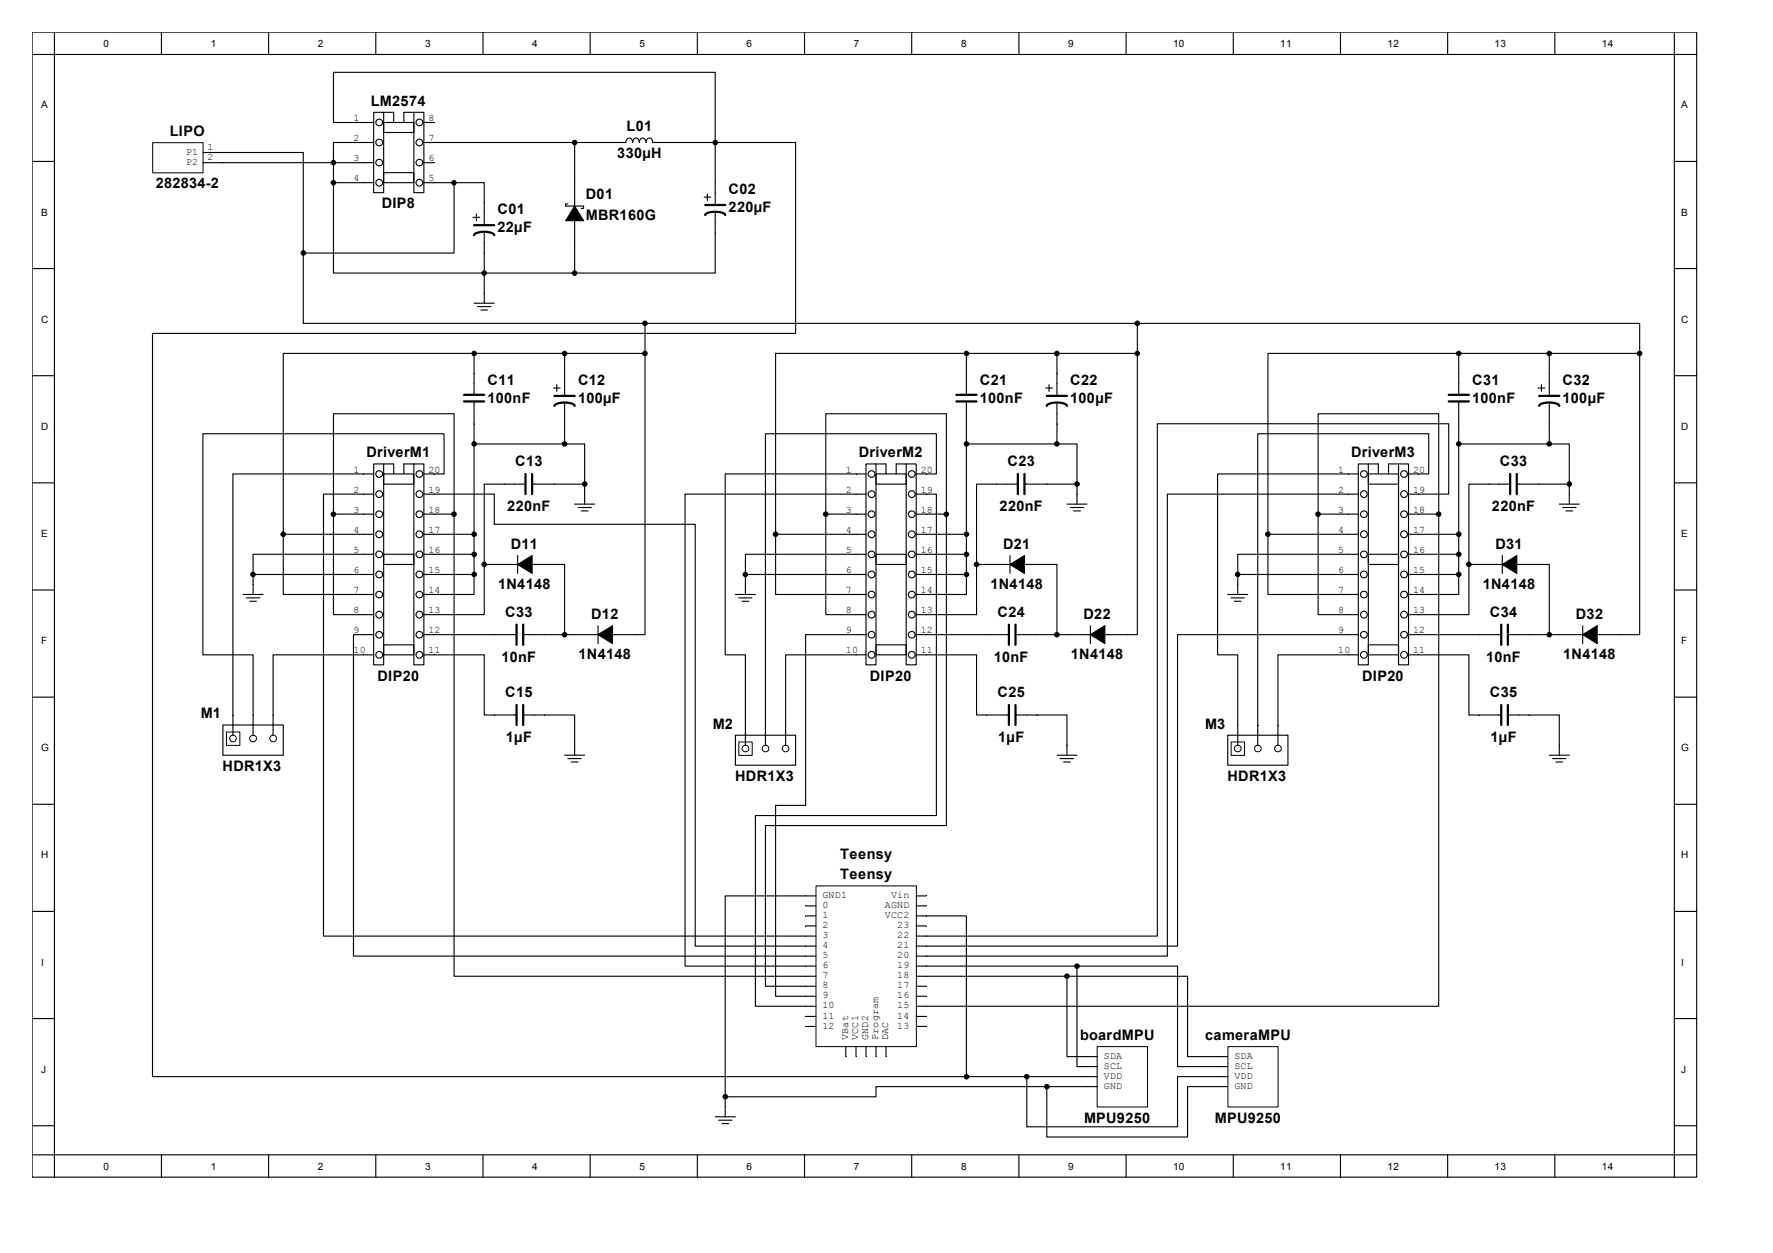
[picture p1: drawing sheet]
<svg xmlns="http://www.w3.org/2000/svg" width="420mm" height="297mm" viewBox="0 0 420 297" stroke-linecap="round" stroke-linejoin="round" font-family="sans-serif">
<g fill="none" stroke="#000" stroke-width=".26">
<path d="M7.6 7.6h394.5v271.5h-394.5zM7.6 12.9h394.5M12.9 7.6v271.5M38.3 7.6v5.3M63.7 7.6v5.3M89.1 7.6v5.3M114.5 7.6v5.3M139.9 7.6v5.3M165.3 7.6v5.3M190.7 7.6v5.3M216.1 7.6v5.3M241.5 7.6v5.3"/>
<path d="M266.9 7.6v5.3M292.3 7.6v5.3M317.7 7.6v5.3M343.1 7.6v5.3M368.5 7.6v5.3M396.8 7.6v271.5M7.6 38.3h5.3M48.1 36.2h23.8v23.8M48.1 38.6h40.4M88.5 26.6h2.4v19.1h-2.4zM88.5 33.8h-9.5v9.5M88.5 29h-9.5v-11.9h90.5v16.7"/>
<path d="M90.9 29h7.2v2.4h-7.2zM90.9 26.6h2.4v2.4M98.1 26.6h2.3v19.1h-2.3zM98.1 26.6h-2.4v2.4M100.4 33.8h47.9a.83 .83 0 0 1 .8-1.1 .83 .83 0 0 1 .8 1.1 .82 .82 0 0 1 .8-1.1 .82 .82 0 0 1 .8 1.1 .83 .83 0 0 1 .8-1.1 .83 .83 0 0 1 .8 1.1 .82 .82 0 0 1 .8-1.1 .82 .82 0 0 1 .8 1.1h14.8M100.4 38.6h2.4M100.4 29h2.4M136.2 33.8v30.9M169.5 33.8h19v45.2h-152.4v176.2h192.9M169.5 33.8v14.8M396.8 38.3h5.3M71.9 60v16.7h81"/>
<path d="M79 43.3v21.4h57.2M79 43.3h9.5M90.9 40.9h7.2v2.4h-7.2zM100.4 43.3h7.2M107.6 43.3h7.2v10.1M107.6 43.3v16.7h-35.7M112.1 51.5h1.6M112.9 50.7v1.6M114.8 54.9v17M134.6 48.3h-.5v.6h4.2v.5h-.6M136.2 48.9l2.1 3.4h-4.2zM166.9 46.7h1.5"/>
<path d="M167.6 46v1.5M169.5 50.2v14.5h-33.3M7.6 63.7h5.3M112.3 71.9h4.8M113.1 72.7h3.2M113.9 73.5h1.6M152.9 76.7h116.6M152.9 76.7v7.1M269.5 76.7h119.1v7.1M269.5 76.7v7.1M396.8 63.7h5.3M7.6 89.1h5.3"/>
<path d="M112.3 83.8h-45.2v42.9M112.3 83.8v9.8M112.3 95.2v41M112.3 83.8h40.6M131.1 92h1.6M131.9 91.2v1.6M133.8 83.8v10.1M133.8 95.4v9.8M152.9 83.8v66.7h-28.9M229 83.8h-45.2v42.9M229 83.8v9.8M229 95.2v41"/>
<path d="M229 83.8h40.5M247.8 92h1.6M248.6 91.2v1.6M250.5 83.8v10.1M250.5 95.4v9.8M269.5 83.8v66.7h-28.8M345.7 83.8h-45.2v42.9M345.7 83.8v9.8M345.7 95.2v41M345.7 83.8h42.9M364.5 92h1.6M365.3 91.2v1.6"/>
<path d="M367.1 83.8v10.1M367.1 95.4v9.8M388.6 83.8v66.7h-31.3M396.8 89.1h5.3M7.6 114.5h5.3M88.5 110h2.4v47.6h-2.4zM88.5 117.1h-11.8v104.8h116.6M88.5 112.4h-33.3v61.9M90.9 112.4h7.2v2.4h-7.2zM90.9 110h2.4v2.4M98.1 110h2.3v47.6h-2.3zM98.1 110h-2.4v2.4"/>
<path d="M100.4 117.1h16.7v7.2h47.6v100h28.6M100.4 112.4h4.8v-9.6h-57.1v52.4h11.9v19.1M112.3 105.2h21.5M124.5 114.8h-9.7v19M126.1 114.8h12.4M133.8 105.2h4.7v9.6M136.2 119.5h4.7M138.5 114.8v4.7M205.2 110h2.4v47.6h-2.4zM205.2 112.4h-33.3v42.8h4.7v21.5M205.2 117.1h-42.9v111.9h31M207.6 112.4h7.1v2.4h-7.1z"/>
<path d="M207.6 110h2.4v2.4M214.7 110h2.4v47.6h-2.4zM214.7 110h-2.3v2.4M217.1 112.4h4.8v-9.6h-40.5v73.9M217.1 117.1h4.8v76.2h-42.9v45.2h14.3M229 105.2h21.5M241.2 114.8h-9.8v19M242.8 114.8h12.4M250.5 105.2h4.7v9.6M252.8 119.5h4.8M255.2 114.8v4.7M321.9 110h2.4v47.6h-2.4z"/>
<path d="M321.9 112.4h-33.4v42.8h4.8v21.5M321.9 117.1h-45.3v109.6h-59.5M324.3 112.4h7.1v2.4h-7.1zM324.3 110h2.3v2.4M331.4 110h2.4v47.6h-2.4zM331.4 110h-2.4v2.4M333.8 112.4h4.8v-9.6h-40.5v73.9M333.8 117.1h9.5v-16.6h-69v121.4h-57.2M345.7 105.2h21.4M357.9 114.8h-9.8v19M359.4 114.8h12.5M367.1 105.2h4.8v9.6"/>
<path d="M369.5 119.5h4.8M371.9 114.8v4.7M396.8 114.5h5.3M7.6 139.9h5.3M60 136.2h28.5M60 136.2v4.7M67.1 126.7v14.2h21.4M67.1 126.7h21.4M79 121.9v23.8h9.5M79 121.9v-23.8h28.6v23.8M79 121.9h9.5M88.5 131.4h-28.5v4.8"/>
<path d="M90.9 131.4h7.2v2.4h-7.2zM100.4 121.9h7.2M100.4 131.4h11.9M100.4 126.7h11.9M100.4 136.2h11.9M107.6 121.9v109.5h85.7M112.3 136.2v4.7h-11.9M114.8 133.8v11.9h-14.4M114.8 133.8h19v16.7M122.7 133.8l3.4-2.1v4.2zM122.7 131.7v4.2M137 120.3h3.2"/>
<path d="M137.7 121.1h1.6M176.6 136.2h28.6M176.6 136.2v4.7M183.8 126.7v14.2h21.4M183.8 126.7h21.4M195.7 121.9v23.8h9.5M195.7 121.9v-23.8h28.6v23.8M195.7 121.9h9.5M205.2 131.4h-28.6v4.8M207.6 131.4h7.1v2.4h-7.1zM217.1 121.9h7.2M217.1 131.4h11.9"/>
<path d="M217.1 126.7h11.9M217.1 136.2h11.9M224.3 121.9v73.8h-42.9v38.1h11.9M229 136.2v4.7h-11.9M231.4 133.8v11.9h-14.3M231.4 133.8h19.1v16.7M239.3 133.8l3.5-2.1v4.2zM239.3 131.7v4.2M253.6 120.3h3.2M254.4 121.1h1.6M293.3 136.2h28.6M293.3 136.2v4.7"/>
<path d="M300.5 126.7v14.2h21.4M300.5 126.7h21.4M312.4 121.9v23.8h9.5M312.4 121.9v-23.8h28.5v23.8M312.4 121.9h9.5M321.9 131.4h-28.6v4.8M324.3 131.4h7.1v2.4h-7.1zM333.8 121.9h7.1M333.8 131.4h11.9M333.8 126.7h11.9M333.8 136.2h11.9M340.9 121.9v116.6h-123.8"/>
<path d="M345.7 136.2v4.7h-11.9M348.1 133.8v11.9h-14.3M348.1 133.8h19v16.7M356 133.8l3.4-2.1v4.2zM356 131.7v4.2M370.3 120.3h3.2M371.1 121.1h1.6M396.8 139.9h5.3M57.6 140.9h4.7M58.4 141.7h3.1M59.2 142.5h1.6M88.5 150.5h-4.7v76.2h109.5"/>
<path d="M88.5 155.2h-23.8v19.1M90.9 152.9h7.2v2.3h-7.2zM100.4 155.2h14.4v14.3h7.6M100.4 150.5h22M141.7 150.5l3.4-2.2v4.3zM141.7 148.3v4.3M174.3 140.9h4.7M175 141.7h3.2M175.8 142.5h1.6M205.2 155.2h-19v21.5M205.2 150.5h-14.3v40.4h-7.1v45.3h9.5M207.6 152.9h7.1v2.3h-7.1z"/>
<path d="M217.1 155.2h14.3v14.3h7.7M217.1 150.5h22M258.4 150.5l3.4-2.2v4.3zM258.4 148.3v4.3M290.9 140.9h4.8M291.7 141.7h3.2M292.5 142.5h1.6M321.9 155.2h-19.1v21.5M321.9 150.5h-42.9v73.8h-61.9M324.3 152.9h7.1v2.3h-7.1zM333.8 155.2h14.3v14.3h7.7M333.8 150.5h22"/>
<path d="M375.1 150.5l3.4-2.2v4.3zM375.1 148.3v4.3M7.6 165.3h5.3M52.8 171.9h14.3v7.1h-14.3zM124 169.5h12.2v9.5M133.8 179h4.7M134.6 179.8h3.1M174.3 174.3h14.2v7.1h-14.2zM240.7 169.5h12.1v9.5M250.5 179h4.7M251.2 179.8h3.2M290.9 174.3h14.3v7.1h-14.3z"/>
<path d="M357.3 169.5h12.2v9.5M367.1 179h4.8M367.9 179.8h3.2M396.8 165.3h5.3M7.6 190.7h5.3M135.4 180.6h1.6M252 180.6h1.6M368.7 180.6h1.6M396.8 190.7h5.3M7.6 216.1h5.3M190.9 214.8h2.4M190.9 217.1h2.4"/>
<path d="M190.9 219.5h2.4M193.3 212.4h-21.4v47.6M217.1 217.1h11.9v38.1M217.1 212.4h2.4M217.1 214.8h2.4M217.1 219.5h2.4M396.8 216.1h5.3M217.1 229h38.1M217.1 231.4h35.7M217.1 233.8h2.4M217.1 236.2h2.4M252.8 231.4v19.1h7.2"/>
<path d="M252.8 231.4h28.6v19.1h9.5M255.2 229v23.9h4.8M255.2 229h23.8v23.9h11.9M7.6 241.5h5.3M190.9 241h2.4M190.9 243.3h2.4M200.4 248.1v2.4M202.8 248.1v2.4M205.2 248.1v2.4M207.6 248.1v2.4M210 248.1v2.4M217.1 241h2.4"/>
<path d="M217.1 243.3h2.4M229 255.2h31M243.3 255.2v11.9h35.7v-11.9h11.9M248.1 257.6v11.9h33.3v-11.9h9.5M248.1 257.6h-40.5v2.4h-35.7M248.1 257.6h11.9M396.8 241.5h5.3M7.6 266.9h5.3M7.6 273.8h394.5M38.3 273.8v5.3M63.7 273.8v5.3M89.1 273.8v5.3"/>
<path d="M114.5 273.8v5.3M139.9 273.8v5.3M165.3 273.8v5.3M169.5 264.8h4.8M170.3 265.6h3.2M171.1 266.4h1.6M171.9 260v4.8M190.7 273.8v5.3M216.1 273.8v5.3M241.5 273.8v5.3M266.9 273.8v5.3M292.3 273.8v5.3"/>
<path d="M317.7 273.8v5.3M343.1 273.8v5.3M368.5 273.8v5.3M396.8 266.9h5.3"/>
<circle cx="79" cy="38.5" r=".53"/>
<circle cx="89.9" cy="33.8" r=".8"/>
<circle cx="89.9" cy="38.6" r=".79"/>
<circle cx="89.9" cy="29" r=".79"/>
<circle cx="99.4" cy="33.8" r=".8"/>
<circle cx="99.4" cy="29" r=".79"/>
<circle cx="99.4" cy="38.6" r=".79"/>
<circle cx="136.2" cy="33.8" r=".53"/>
<circle cx="169.5" cy="33.8" r=".54"/>
<circle cx="71.9" cy="60" r=".54"/>
<circle cx="79" cy="43.3" r=".53"/>
<circle cx="89.9" cy="43.3" r=".8"/>
<circle cx="99.4" cy="43.3" r=".8"/>
<circle cx="107.6" cy="43.3" r=".53"/>
<circle cx="114.7" cy="64.7" r=".52"/>
<circle cx="136.2" cy="64.7" r=".52"/>
<circle cx="152.8" cy="76.6" r=".53"/>
<circle cx="269.5" cy="76.6" r=".53"/>
<circle cx="112.4" cy="83.8" r=".53"/>
<circle cx="133.8" cy="83.8" r=".52"/>
<circle cx="152.8" cy="83.8" r=".52"/>
<circle cx="229" cy="83.8" r=".53"/>
<circle cx="250.5" cy="83.8" r=".52"/>
<circle cx="269.5" cy="83.8" r=".52"/>
<circle cx="345.7" cy="83.8" r=".53"/>
<circle cx="367.1" cy="83.8" r=".52"/>
<circle cx="388.6" cy="83.8" r=".52"/>
<circle cx="89.9" cy="117.1" r=".8"/>
<circle cx="89.9" cy="112.4" r=".79"/>
<circle cx="99.4" cy="117.1" r=".8"/>
<circle cx="99.4" cy="112.4" r=".79"/>
<circle cx="112.4" cy="105.2" r=".53"/>
<circle cx="133.8" cy="105.2" r=".52"/>
<circle cx="138.6" cy="114.7" r=".53"/>
<circle cx="206.5" cy="117.1" r=".8"/>
<circle cx="206.5" cy="112.4" r=".79"/>
<circle cx="216.1" cy="117.1" r=".8"/>
<circle cx="216.1" cy="112.4" r=".79"/>
<circle cx="229" cy="105.2" r=".53"/>
<circle cx="250.5" cy="105.2" r=".52"/>
<circle cx="255.2" cy="114.7" r=".53"/>
<circle cx="323.2" cy="117.1" r=".8"/>
<circle cx="323.2" cy="112.4" r=".79"/>
<circle cx="332.7" cy="117.1" r=".8"/>
<circle cx="332.7" cy="112.4" r=".79"/>
<circle cx="345.7" cy="105.2" r=".53"/>
<circle cx="367.1" cy="105.2" r=".52"/>
<circle cx="371.9" cy="114.7" r=".53"/>
<circle cx="60" cy="136.2" r=".53"/>
<circle cx="67.1" cy="126.6" r=".53"/>
<circle cx="79" cy="121.9" r=".53"/>
<circle cx="89.9" cy="136.2" r=".8"/>
<circle cx="89.9" cy="126.7" r=".8"/>
<circle cx="89.9" cy="121.9" r=".79"/>
<circle cx="89.9" cy="131.4" r=".79"/>
<circle cx="99.4" cy="126.7" r=".8"/>
<circle cx="99.4" cy="136.2" r=".8"/>
<circle cx="99.4" cy="131.4" r=".79"/>
<circle cx="99.4" cy="121.9" r=".79"/>
<circle cx="107.6" cy="121.9" r=".53"/>
<circle cx="112.4" cy="131.4" r=".54"/>
<circle cx="112.4" cy="126.6" r=".54"/>
<circle cx="112.4" cy="136.2" r=".54"/>
<circle cx="114.7" cy="133.8" r=".52"/>
<circle cx="176.6" cy="136.2" r=".53"/>
<circle cx="183.8" cy="126.6" r=".53"/>
<circle cx="195.7" cy="121.9" r=".53"/>
<circle cx="206.5" cy="126.7" r=".8"/>
<circle cx="206.5" cy="136.2" r=".8"/>
<circle cx="206.5" cy="121.9" r=".79"/>
<circle cx="206.5" cy="131.4" r=".79"/>
<circle cx="216.1" cy="136.2" r=".8"/>
<circle cx="216.1" cy="126.7" r=".8"/>
<circle cx="216.1" cy="121.9" r=".79"/>
<circle cx="216.1" cy="131.4" r=".79"/>
<circle cx="224.3" cy="121.9" r=".53"/>
<circle cx="229" cy="136.2" r=".54"/>
<circle cx="229" cy="131.4" r=".54"/>
<circle cx="229" cy="126.6" r=".54"/>
<circle cx="231.4" cy="133.8" r=".52"/>
<circle cx="293.3" cy="136.2" r=".53"/>
<circle cx="300.5" cy="126.6" r=".53"/>
<circle cx="312.3" cy="121.9" r=".53"/>
<circle cx="323.2" cy="126.7" r=".8"/>
<circle cx="323.2" cy="136.2" r=".8"/>
<circle cx="323.2" cy="121.9" r=".79"/>
<circle cx="323.2" cy="131.4" r=".79"/>
<circle cx="332.7" cy="136.2" r=".8"/>
<circle cx="332.7" cy="126.7" r=".8"/>
<circle cx="332.7" cy="131.4" r=".79"/>
<circle cx="332.7" cy="121.9" r=".79"/>
<circle cx="340.9" cy="121.9" r=".53"/>
<circle cx="345.7" cy="126.6" r=".54"/>
<circle cx="345.7" cy="136.2" r=".54"/>
<circle cx="345.7" cy="131.4" r=".54"/>
<circle cx="348.1" cy="133.8" r=".52"/>
<circle cx="89.9" cy="145.7" r=".8"/>
<circle cx="89.9" cy="155.2" r=".8"/>
<circle cx="89.9" cy="141" r=".79"/>
<circle cx="89.9" cy="150.5" r=".79"/>
<circle cx="99.4" cy="155.2" r=".8"/>
<circle cx="99.4" cy="145.7" r=".8"/>
<circle cx="99.4" cy="141" r=".79"/>
<circle cx="99.4" cy="150.5" r=".79"/>
<circle cx="133.8" cy="150.5" r=".53"/>
<circle cx="206.5" cy="155.2" r=".8"/>
<circle cx="206.5" cy="145.7" r=".8"/>
<circle cx="206.5" cy="141" r=".79"/>
<circle cx="206.5" cy="150.5" r=".79"/>
<circle cx="216.1" cy="155.2" r=".8"/>
<circle cx="216.1" cy="145.7" r=".8"/>
<circle cx="216.1" cy="141" r=".79"/>
<circle cx="216.1" cy="150.5" r=".79"/>
<circle cx="250.5" cy="150.5" r=".53"/>
<circle cx="323.2" cy="155.2" r=".8"/>
<circle cx="323.2" cy="145.7" r=".8"/>
<circle cx="323.2" cy="141" r=".79"/>
<circle cx="323.2" cy="150.5" r=".79"/>
<circle cx="332.7" cy="145.7" r=".8"/>
<circle cx="332.7" cy="155.2" r=".8"/>
<circle cx="332.7" cy="150.5" r=".79"/>
<circle cx="332.7" cy="141" r=".79"/>
<circle cx="367.1" cy="150.5" r=".53"/>
<circle cx="252.8" cy="231.4" r=".52"/>
<circle cx="255.2" cy="229" r=".54"/>
<circle cx="171.9" cy="260" r=".53"/>
<circle cx="229" cy="255.2" r=".54"/>
<circle cx="243.3" cy="255.2" r=".53"/>
<circle cx="248.1" cy="257.6" r=".54"/>
</g>
<g fill="none" stroke="#000" stroke-width=".53">
<path d="M112.3 55.8a3.7 3.7 0 0 1 3.7-.7 1.29 1.29 0 0 1 1.1 .7M112.3 53.4h4.8M167.1 51a2.46 2.46 0 0 1 2.4-.8l1.2 .1a1.26 1.26 0 0 1 1.2 .7M167.1 48.6h4.8M110 95.2h4.8M110 93.6h4.8M131.4 96.2a2.49 2.49 0 0 1 2.4-.8l1.2 .1a1.29 1.29 0 0 1 1.2 .7M131.4 93.9h4.8M226.6 95.2h4.8M226.6 93.6h4.8M248.1 96.2a3.7 3.7 0 0 1 3.6-.7 1.29 1.29 0 0 1 1.1 .7M248.1 93.9h4.7"/>
<path d="M343.3 95.2h4.8M343.3 93.6h4.8M364.7 96.2a3.7 3.7 0 0 1 3.6-.7 1.29 1.29 0 0 1 1.2 .7M364.7 93.9h4.8M124.5 112.4v4.7M126.1 112.4v4.7M241.2 112.4v4.7M242.8 112.4v4.7M357.9 112.4v4.7M359.4 112.4v4.7M122.4 148.1v4.8M124 148.1v4.8"/>
<path d="M239.1 148.1v4.8M240.7 148.1v4.8M355.8 148.1v4.8M357.3 148.1v4.8M122.4 167.1v4.8M124 167.1v4.8M239.1 167.1v4.8M240.7 167.1v4.8M355.8 167.1v4.8M357.3 167.1v4.8"/>
</g>
<g fill="#000">
<path d="M136.2 48.9l2.1 3.4h-4.2zM122.7 133.8l3.4-2.1v4.2zM239.3 133.8l3.5-2.1v4.2zM356 133.8l3.4-2.1v4.2zM141.7 150.5l3.4-2.2v4.3zM258.4 150.5l3.4-2.2v4.3zM375.1 150.5l3.4-2.2v4.3z"/>
<circle cx="79" cy="38.5" r=".53"/>
<circle cx="136.2" cy="33.8" r=".53"/>
<circle cx="169.5" cy="33.8" r=".54"/>
<circle cx="71.9" cy="60" r=".54"/>
<circle cx="79" cy="43.3" r=".53"/>
<circle cx="107.6" cy="43.3" r=".53"/>
<circle cx="114.7" cy="64.7" r=".52"/>
<circle cx="136.2" cy="64.7" r=".52"/>
<circle cx="152.8" cy="76.6" r=".53"/>
<circle cx="269.5" cy="76.6" r=".53"/>
<circle cx="112.4" cy="83.8" r=".53"/>
<circle cx="133.8" cy="83.8" r=".52"/>
<circle cx="152.8" cy="83.8" r=".52"/>
<circle cx="229" cy="83.8" r=".53"/>
<circle cx="250.5" cy="83.8" r=".52"/>
<circle cx="269.5" cy="83.8" r=".52"/>
<circle cx="345.7" cy="83.8" r=".53"/>
<circle cx="367.1" cy="83.8" r=".52"/>
<circle cx="388.6" cy="83.8" r=".52"/>
<circle cx="112.4" cy="105.2" r=".53"/>
<circle cx="133.8" cy="105.2" r=".52"/>
<circle cx="138.6" cy="114.7" r=".53"/>
<circle cx="229" cy="105.2" r=".53"/>
<circle cx="250.5" cy="105.2" r=".52"/>
<circle cx="255.2" cy="114.7" r=".53"/>
<circle cx="345.7" cy="105.2" r=".53"/>
<circle cx="367.1" cy="105.2" r=".52"/>
<circle cx="371.9" cy="114.7" r=".53"/>
<circle cx="60" cy="136.2" r=".53"/>
<circle cx="67.1" cy="126.6" r=".53"/>
<circle cx="79" cy="121.9" r=".53"/>
<circle cx="107.6" cy="121.9" r=".53"/>
<circle cx="112.4" cy="131.4" r=".54"/>
<circle cx="112.4" cy="126.6" r=".54"/>
<circle cx="112.4" cy="136.2" r=".54"/>
<circle cx="114.7" cy="133.8" r=".52"/>
<circle cx="176.6" cy="136.2" r=".53"/>
<circle cx="183.8" cy="126.6" r=".53"/>
<circle cx="195.7" cy="121.9" r=".53"/>
<circle cx="224.3" cy="121.9" r=".53"/>
<circle cx="229" cy="136.2" r=".54"/>
<circle cx="229" cy="131.4" r=".54"/>
<circle cx="229" cy="126.6" r=".54"/>
<circle cx="231.4" cy="133.8" r=".52"/>
<circle cx="293.3" cy="136.2" r=".53"/>
<circle cx="300.5" cy="126.6" r=".53"/>
<circle cx="312.3" cy="121.9" r=".53"/>
<circle cx="340.9" cy="121.9" r=".53"/>
<circle cx="345.7" cy="126.6" r=".54"/>
<circle cx="345.7" cy="136.2" r=".54"/>
<circle cx="345.7" cy="131.4" r=".54"/>
<circle cx="348.1" cy="133.8" r=".52"/>
<circle cx="133.8" cy="150.5" r=".53"/>
<circle cx="250.5" cy="150.5" r=".53"/>
<circle cx="367.1" cy="150.5" r=".53"/>
<circle cx="252.8" cy="231.4" r=".52"/>
<circle cx="255.2" cy="229" r=".54"/>
<circle cx="171.9" cy="260" r=".53"/>
<circle cx="229" cy="255.2" r=".54"/>
<circle cx="243.3" cy="255.2" r=".53"/>
<circle cx="248.1" cy="257.6" r=".54"/>
</g>
<g fill="none" stroke="#000" stroke-width=".24">
<path d="M36.2 33.8h11.9v7.2h-11.9zM53.7 173.5h3.1v3.2h-3.1zM175.1 175.9h3.2v3.2h-3.2zM291.7 175.9h3.2v3.2h-3.2zM193.4 210h23.8v38.1h-23.8zM260 248.1h11.9v14.3h-11.9zM291 248.1h11.9v14.3h-11.9z"/>
<circle cx="55.2" cy="175.1" r=".79"/>
<circle cx="60" cy="175.1" r=".79"/>
<circle cx="64.7" cy="175.1" r=".79"/>
<circle cx="176.7" cy="177.4" r=".79"/>
<circle cx="181.4" cy="177.4" r=".79"/>
<circle cx="186.2" cy="177.4" r=".79"/>
<circle cx="293.3" cy="177.4" r=".79"/>
<circle cx="298.1" cy="177.4" r=".79"/>
<circle cx="302.9" cy="177.4" r=".79"/>
</g>
<g font-size="3.4">
<text x="87.9" y="25.1">LM2574</text>
<text x="40.2" y="32.2">LIPO</text>
<text x="148.5" y="31.2">L01</text>
<text x="146.3" y="37.5">330µH</text>
<text x="36.9" y="44.7">282834-2</text>
<text x="138.8" y="47.3">D01</text>
<text x="172.7" y="46">C02</text>
<text x="90.5" y="49.4">DIP8</text>
<text x="117.9" y="50.8">C01</text>
<text x="138.8" y="52.1">MBR160G</text>
<text x="172.7" y="50.2">220µF</text>
<text x="117.9" y="55">22µF</text>
<text x="115.5" y="91.2">C11</text>
<text x="115.5" y="95.5">100nF</text>
<text x="137" y="91.2">C12</text>
<text x="137" y="95.5">100µF</text>
<text x="232.2" y="91.2">C21</text>
<text x="232.2" y="95.5">100nF</text>
<text x="253.6" y="91.2">C22</text>
<text x="253.6" y="95.5">100µF</text>
<text x="348.9" y="91.2">C31</text>
<text x="348.9" y="95.5">100nF</text>
<text x="370.3" y="91.2">C32</text>
<text x="370.3" y="95.5">100µF</text>
<text x="86.8" y="108.4">DriverM1</text>
<text x="122.1" y="110.5">C13</text>
<text x="203.5" y="108.4">DriverM2</text>
<text x="238.7" y="110.5">C23</text>
<text x="320.2" y="108.4">DriverM3</text>
<text x="355.4" y="110.5">C33</text>
<text x="120.2" y="121.1">220nF</text>
<text x="236.9" y="121.1">220nF</text>
<text x="353.6" y="121.1">220nF</text>
<text x="121" y="130.1">D11</text>
<text x="237.7" y="130.1">D21</text>
<text x="354.4" y="130.1">D31</text>
<text x="118.1" y="139.7">1N4148</text>
<text x="234.7" y="139.7">1N4148</text>
<text x="351.4" y="139.7">1N4148</text>
<text x="119.7" y="146.3">C33</text>
<text x="140.1" y="146.8">D12</text>
<text x="236.4" y="146.3">C24</text>
<text x="256.7" y="146.8">D22</text>
<text x="353" y="146.3">C34</text>
<text x="373.4" y="146.8">D32</text>
<text x="89.5" y="161.3">DIP20</text>
<text x="118.8" y="156.8">10nF</text>
<text x="137.1" y="156.3">1N4148</text>
<text x="206.2" y="161.3">DIP20</text>
<text x="235.5" y="156.8">10nF</text>
<text x="253.8" y="156.3">1N4148</text>
<text x="322.8" y="161.3">DIP20</text>
<text x="352.2" y="156.8">10nF</text>
<text x="370.4" y="156.3">1N4148</text>
<text x="119.7" y="165.3">C15</text>
<text x="236.4" y="165.3">C25</text>
<text x="353" y="165.3">C35</text>
<text x="47.6" y="170.3">M1</text>
<text x="168.9" y="172.7">M2</text>
<text x="285.6" y="172.7">M3</text>
<text x="119.9" y="175.9">1µF</text>
<text x="236.5" y="175.9">1µF</text>
<text x="353.2" y="175.9">1µF</text>
<text x="52.7" y="182.8">HDR1X3</text>
<text x="174.2" y="185.1">HDR1X3</text>
<text x="290.9" y="185.1">HDR1X3</text>
<text x="199.1" y="203.7">Teensy</text>
<text x="199.1" y="208.4">Teensy</text>
<text x="255.9" y="246.5">boardMPU</text>
<text x="285.6" y="246.5">cameraMPU</text>
<text x="256.9" y="266.1">MPU9250</text>
<text x="287.9" y="266.1">MPU9250</text>
</g>
<g font-size="2.4">
<text x="24.5" y="11.1">0</text>
<text x="49.9" y="11.1">1</text>
<text x="75.3" y="11.1">2</text>
<text x="100.7" y="11.1">3</text>
<text x="126.1" y="11.1">4</text>
<text x="151.5" y="11.1">5</text>
<text x="176.9" y="11.1">6</text>
<text x="202.3" y="11.1">7</text>
<text x="227.7" y="11.1">8</text>
<text x="253.1" y="11.1">9</text>
<text x="278" y="11.1">10</text>
<text x="303.4" y="11.1">11</text>
<text x="328.8" y="11.1">12</text>
<text x="354.2" y="11.1">13</text>
<text x="379.6" y="11.1">14</text>
<text x="9.7" y="25.7">A</text>
<text x="83.8" y="28.7">1</text>
<text x="101.5" y="28.7">8</text>
<text x="398.4" y="25.7">A</text>
<text x="49.1" y="35.5">1</text>
<text x="83.8" y="33.4">2</text>
<text x="101.5" y="33.4">7</text>
<text x="44.1" y="36.7">P1</text>
<text x="44.1" y="39.1">P2</text>
<text x="49.1" y="37.9">2</text>
<text x="83.8" y="38.2">3</text>
<text x="101.5" y="38.2">6</text>
<text x="83.8" y="42.9">4</text>
<text x="101.5" y="42.9">5</text>
<text x="9.7" y="51.1">B</text>
<text x="398.4" y="51.1">B</text>
<text x="9.7" y="76.5">C</text>
<text x="398.4" y="76.5">C</text>
<text x="9.7" y="101.9">D</text>
<text x="398.4" y="101.9">D</text>
<text x="83.8" y="112">1</text>
<text x="101.5" y="112">20</text>
<text x="200.5" y="112">1</text>
<text x="218.2" y="112">20</text>
<text x="317.1" y="112">1</text>
<text x="334.9" y="112">20</text>
<text x="83.8" y="116.8">2</text>
<text x="101.5" y="116.8">19</text>
<text x="200.5" y="116.8">2</text>
<text x="218.2" y="116.8">19</text>
<text x="317.1" y="116.8">2</text>
<text x="334.9" y="116.8">19</text>
<text x="83.8" y="121.5">3</text>
<text x="101.5" y="121.5">18</text>
<text x="200.5" y="121.5">3</text>
<text x="218.2" y="121.5">18</text>
<text x="317.1" y="121.5">3</text>
<text x="334.9" y="121.5">18</text>
<text x="9.7" y="127.3">E</text>
<text x="83.8" y="126.3">4</text>
<text x="83.8" y="131.1">5</text>
<text x="101.5" y="131.1">16</text>
<text x="101.5" y="126.3">17</text>
<text x="200.5" y="126.3">4</text>
<text x="200.5" y="131.1">5</text>
<text x="218.2" y="131.1">16</text>
<text x="218.2" y="126.3">17</text>
<text x="317.1" y="126.3">4</text>
<text x="317.1" y="131.1">5</text>
<text x="334.9" y="131.1">16</text>
<text x="334.9" y="126.3">17</text>
<text x="398.4" y="127.3">E</text>
<text x="83.8" y="135.8">6</text>
<text x="101.5" y="135.8">15</text>
<text x="200.5" y="135.8">6</text>
<text x="218.2" y="135.8">15</text>
<text x="317.1" y="135.8">6</text>
<text x="334.9" y="135.8">15</text>
<text x="83.8" y="140.6">7</text>
<text x="101.5" y="140.6">14</text>
<text x="200.5" y="140.6">7</text>
<text x="218.2" y="140.6">14</text>
<text x="317.1" y="140.6">7</text>
<text x="334.9" y="140.6">14</text>
<text x="83.8" y="145.3">8</text>
<text x="101.5" y="145.3">13</text>
<text x="200.5" y="145.3">8</text>
<text x="218.2" y="145.3">13</text>
<text x="317.1" y="145.3">8</text>
<text x="334.9" y="145.3">13</text>
<text x="9.7" y="152.7">F</text>
<text x="83.8" y="150.1">9</text>
<text x="83.8" y="154.9">10</text>
<text x="101.5" y="150.1">12</text>
<text x="101.5" y="154.9">11</text>
<text x="200.5" y="150.1">9</text>
<text x="200.5" y="154.9">10</text>
<text x="218.2" y="150.1">12</text>
<text x="218.2" y="154.9">11</text>
<text x="317.1" y="150.1">9</text>
<text x="317.1" y="154.9">10</text>
<text x="334.9" y="150.1">12</text>
<text x="334.9" y="154.9">11</text>
<text x="398.4" y="152.7">F</text>
<text x="9.7" y="178.1">G</text>
<text x="398.4" y="178.1">G</text>
<text x="9.7" y="203.5">H</text>
<text x="398.4" y="203.5">H</text>
<text x="194.9" y="212.9">GND1</text>
<text x="194.9" y="215.3">0</text>
<text x="209.7" y="215.3">AGND</text>
<text x="211.1" y="212.9">Vin</text>
<text x="194.9" y="217.6">1</text>
<text x="194.9" y="220">2</text>
<text x="209.7" y="217.6">VCC2</text>
<text x="212.6" y="220">23</text>
<text x="194.9" y="222.4">3</text>
<text x="194.9" y="224.8">4</text>
<text x="194.9" y="227.2">5</text>
<text x="212.6" y="227.2">20</text>
<text x="212.6" y="224.8">21</text>
<text x="212.6" y="222.4">22</text>
<text x="9.7" y="228.9">I</text>
<text x="194.9" y="229.5">6</text>
<text x="194.9" y="231.9">7</text>
<text x="212.6" y="231.9">18</text>
<text x="212.6" y="229.5">19</text>
<text x="398.4" y="228.9">I</text>
<text x="194.9" y="234.3">8</text>
<text x="194.9" y="236.7">9</text>
<text x="194.9" y="239.1">10</text>
<text x="212.6" y="239.1">15</text>
<text x="212.6" y="236.7">16</text>
<text x="212.6" y="234.3">17</text>
<text x="194.9" y="241.5">11</text>
<text x="194.9" y="243.8">12</text>
<text x="212.6" y="243.8">13</text>
<text x="212.6" y="241.5">14</text>
<text x="201" y="246.5" transform="rotate(-90 201 246.5)">VBat</text>
<text x="203.4" y="246.5" transform="rotate(-90 203.4 246.5)">VCC1</text>
<text x="205.8" y="246.5" transform="rotate(-90 205.8 246.5)">GND2</text>
<text x="208.1" y="246.5" transform="rotate(-90 208.1 246.5)">Program</text>
<text x="210.5" y="246.5" transform="rotate(-90 210.5 246.5)">DAC</text>
<text x="261.6" y="251">SDA</text>
<text x="292.6" y="251">SDA</text>
<text x="9.7" y="254.3">J</text>
<text x="261.6" y="253.4">SCL</text>
<text x="261.6" y="255.7">VDD</text>
<text x="292.6" y="253.4">SCL</text>
<text x="292.6" y="255.7">VDD</text>
<text x="398.4" y="254.3">J</text>
<text x="261.6" y="258.1">GND</text>
<text x="292.6" y="258.1">GND</text>
<text x="24.5" y="277.3">0</text>
<text x="49.9" y="277.3">1</text>
<text x="75.3" y="277.3">2</text>
<text x="100.7" y="277.3">3</text>
<text x="126.1" y="277.3">4</text>
<text x="151.5" y="277.3">5</text>
<text x="176.9" y="277.3">6</text>
<text x="202.3" y="277.3">7</text>
<text x="227.7" y="277.3">8</text>
<text x="253.1" y="277.3">9</text>
<text x="278" y="277.3">10</text>
<text x="303.4" y="277.3">11</text>
<text x="328.8" y="277.3">12</text>
<text x="354.2" y="277.3">13</text>
<text x="379.6" y="277.3">14</text>
</g>
</svg>
